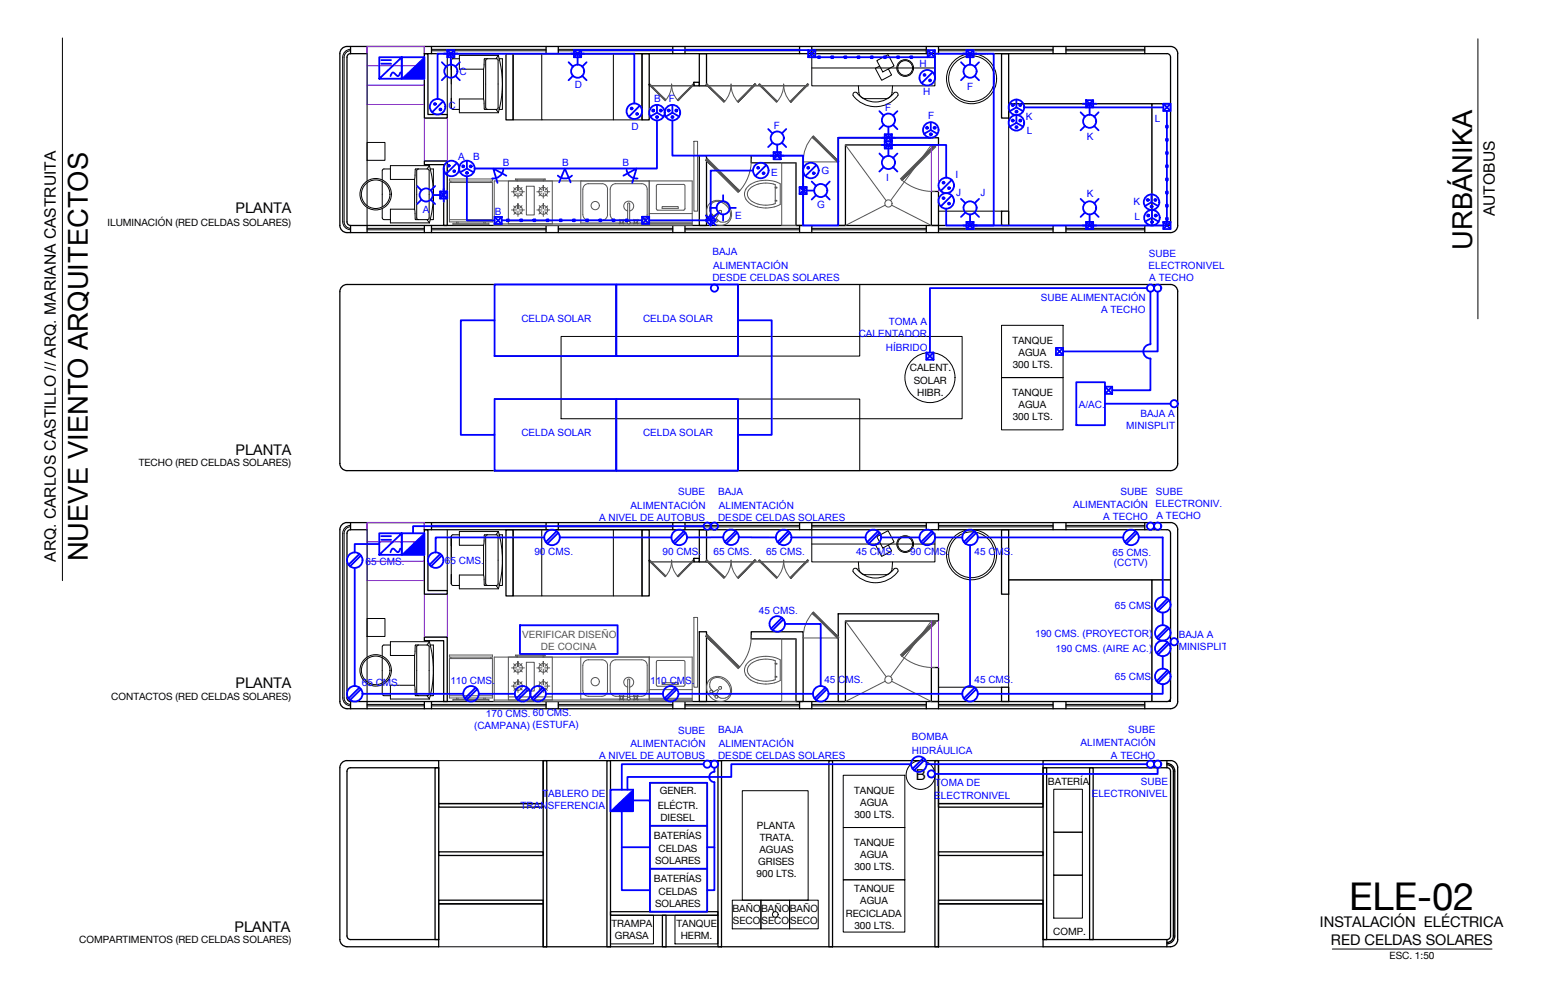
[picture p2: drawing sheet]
<svg xmlns="http://www.w3.org/2000/svg" width="432mm" height="279mm" viewBox="0 0 432 279" stroke-linecap="round" stroke-linejoin="round" font-family="sans-serif">
<g fill="none" stroke="#000" stroke-width=".36">
<path d="M95.5 13.6l1.4-.6h230a1.97 1.97 0 0 1 2 2v48a2 2 0 0 1-2 2h-230a2 2 0 0 1-2-2v-48zM97.9 13v2h4.6v-2M97.9 15a1.01 1.01 0 0 0-1 1v46a1.01 1.01 0 0 0 1 1M118.5 15h1v17h5.4v1h-6.4zM118.5 13v2M118.5 15h207.4M120.5 13v2M141.3 15h2v18.5h-2zM152.5 13v2M155.9 13v2M179.3 15h2v18.5h-2zM187.9 13v2"/>
<path d="M191.3 13v2M195.3 15h2v9h-2zM223.3 13v2M226.7 13v2M258.7 13v2M262.1 13v2M279.7 15h2v18h-2zM294.1 13v2M297.7 13v2M319.7 13v2M325.9 15a1.01 1.01 0 0 1 1 1v46a1.01 1.01 0 0 1-1 1h-228M193.8 23h1.5v1h-1.5z"/>
<path d="M234.1 38.5h28v2h-26v22.5h-2zM118.5 45h6.4v18h-1v-17h-5.4zM195.3 43.5h2v19.5h-2zM209.8 43.5h14.5v19.5h-2v-17.5h-12.5zM260.1 53.5h2v9.5h-2zM279.7 59h2v4h-2zM97.9 63v2M102.5 63v2M118.5 63v2M120.5 63v2M152.5 63v2M155.9 63v2"/>
<path d="M187.9 63v2M191.3 63v2M223.3 63v2M226.7 63v2M258.7 63v2M262.1 63v2M294.1 63v2M297.7 63v2M319.7 63v2M95.5 80.1l1.4-.6h230a1.97 1.97 0 0 1 2 2v48a2 2 0 0 1-2 2h-230a2 2 0 0 1-2-2v-48zM94.9 148a2 2 0 0 1 2-2h230a1.96 1.96 0 0 1 2 2M94.9 148v48a2.04 2.04 0 0 0 2 2h230a2 2 0 0 0 2-2v-48"/>
<path d="M97.9 146v2h4.6v-2M97.9 148a1.01 1.01 0 0 0-1 1v46a1.01 1.01 0 0 0 1 1M118.5 148h1v17h5.4v1h-6.4zM118.5 146v2M118.5 148h207.4M120.5 146v2M141.3 148h2v18.5h-2zM152.5 146v2M155.9 146v2M179.3 148h2v18.5h-2zM187.9 146v2M191.3 146v2"/>
<path d="M193.8 156h1.5v1h-1.5zM195.3 148h2v9h-2zM223.3 146v2M226.7 146v2M258.7 146v2M262.1 146v2M279.7 148h2v18h-2zM294.1 146v2M297.7 146v2M319.7 146v2M325.9 148a1.01 1.01 0 0 1 1 1v46a1.01 1.01 0 0 1-1 1h-228M118.5 178h6.4v18h-1v-17h-5.4z"/>
<path d="M195.3 176.5h2v19.5h-2zM209.8 176.5h14.5v19.5h-2v-17.5h-12.5zM234.1 171.5h28v2h-26v22.5h-2zM97.9 196v2M102.5 196v2M118.5 196v2M120.5 196v2M152.5 196v2M155.9 196v2M187.9 196v2M191.3 196v2M223.3 196v2"/>
<path d="M226.7 196v2M258.7 196v2M260.1 186.5h2v9.5h-2zM262.1 196v2M279.7 192h2v4h-2zM294.1 196v2M297.7 196v2M319.7 196v2M96.9 212.5h25.6v12h29.2v-12h110.4v12h29.2v-12h35.6M96.9 212.5a2 2 0 0 0-2 2v48M121.5 214.5h1v48h-1zM122.5 214.5h-24.6a1.01 1.01 0 0 0-1 1v46a1.01 1.01 0 0 0 1 1h24.6"/>
<path d="M151.7 212.5h1v52h-1zM169.5 212.5h1v52h-1zM200.5 212.5h1v52h-1zM231.5 212.5h1v52h-1zM261.1 212.5h1v52h-1zM291.3 214.5h1v48h-1zM291.3 214.5h34.6M304.3 214.5h1v48h-1zM325.9 212.5v2M325.9 214.5a1.01 1.01 0 0 1 1 1v46a1.01 1.01 0 0 1-1 1M325.9 213.7a1.81 1.81 0 0 1 1.8 1.8M325.9 213.3a2.19 2.19 0 0 1 2.2 2.2v46a2.19 2.19 0 0 1-2.2 2.2"/>
<path d="M326.9 212.5a2 2 0 0 1 2 2v48M327.7 215.5v46M122.5 224.5h29.2v1h-29.2zM122.5 238h29.2v1h-29.2zM262.1 224.5h29.2v1h-29.2zM262.1 238h29.2v1h-29.2zM122.5 251.5h29.2v1h-29.2zM170.5 254.7h30v1h-30zM185 255.7h1v8.8h-1zM262.1 251.5h29.2v1h-29.2zM94.9 262.5a2 2 0 0 0 2 2h25.6v-12h29.2v12h110.4M291.3 262.5h34.6"/>
<path d="M325.9 262.5v2M327.7 261.5a1.81 1.81 0 0 1-1.8 1.8M328.9 262.5a2 2 0 0 1-2 2h-35.6v-12h-29.2v12"/>
</g>
<path d="M102.5 13h16v5.4h-16zM102.5 18.4h16v5.4h-16zM102.5 23.8h16v5.4h-16zM118.5 33h6.4v12h-6.4zM260.1 40.5v13M262.1 40.5v13M102.5 146h16v5.4h-16zM102.5 151.4h16v5.4h-16zM102.5 156.8h16v5.4h-16zM118.5 166h6.4v12h-6.4zM260.1 173.5v13M262.1 173.5v13" fill="none" stroke="#f0f" stroke-width=".28"/>
<g fill="none" stroke="#000" stroke-width=".28">
<path d="M102.5 15v35.6M124.9 15v17M126 19.5v-2.6v6.6M126.5 16.4h1.8M126.5 16.4l-.5 .5v13.2v-2.6M135.1 19.3v8.4M135.2 18.1l-.1 1.2M136.1 16.4l-.4 .5v13.2l.4 .5M139.1 16.9v13.2M139.1 16.9l-.4-.5h-3.3l-.2 .1v1.6M139.2 15.5a28.6 28.6 0 0 1 0 16h-10.9v-3.8h6.8M139.2 15.5h-10.9v3.8h6.8"/>
<path d="M139.2 15.5l-.7 .9M139.4 16.4h.9v14.2h-.9M151.3 15v18.5h28v-18.5h-36v18.5h8M171.3 15v18.5M226.7 15v9h34.4v-8M226.7 19h34.4M244.9 16.9l3.1-1.6 1.7 3.1-3.1 1.7zM245.7 18.5l-1.2 .6 1.7 3.3 2.8-1.4-.9-1.7M102.5 39.8h5v5h-5zM126 30.1l.5 .5M126.5 30.6h1.8M135.1 27.6l.2 2.9 3.4 .1 .4-.5"/>
<path d="M138.5 30.6l.7 .9M181.3 24h12.5M197.3 24h28.4M238.5 25.9l.5-.1a6.9 6.9 0 0 0 11 0 .67 .67 0 0 1 .8 .9 7.8 7.8 0 0 1-12.6 0zM239.7 24l.2 1.9M239.9 25.9a1.83 1.83 0 0 0 1.8 1.6M241.7 27.6h5.6M249.2 25.9a1.83 1.83 0 0 1-1.9 1.6M249.3 24l-.2 1.9M281.7 29h40v34h-40zM281.7 29h45.2M321.7 29h5.2v34h-5.2z"/>
<path d="M102.5 51.1v6.4M102.5 58v5M106.8 58.3v2.8l.4 .2 1.8 .1M106.8 50.7v7.1M109 47.2h-1.8l-.4 .2v2.9M115.8 50.1v8.3M115.8 58.4h-6.8v3.9h10.9M115.9 48.9l-.1 1.2M115.9 48.9l.1-1.7h3.4l.4 .2v13.7l-.4 .3-3.4-.1-.2-2.9M116.8 47.2l-.4 .5v13.2l.4 .4M119.9 46.3l-.6 .9M119.9 46.3a29 29 0 0 1 0 16"/>
<path d="M119.9 46.3h-10.9v3.8h6.8M120.1 47.2h.9v14.2h-.9M262.1 59h17.6M119.3 61.4l.6 .9M102.5 148v35.6M124.9 148v17M126 149.9v13.2v-2.6M126 152.5v-2.6v6.6M126.5 149.4h1.8M126.5 149.4l-.5 .5M135.1 152.3v8.4M135.7 149.9v13.2l.4 .5"/>
<path d="M136.1 149.4l-.4 .5M138.5 149.4l.7-.9a29 29 0 0 1 0 16l-.7-.9M139.1 149.9v13.2M139.1 149.9l-.4-.5h-3.4l-.2 2.9M139.2 148.5h-10.9v3.8h6.8M139.4 149.4h.9v14.2h-.9M151.3 148v18.5h28v-18.5h-36v18.5h8M171.3 148v18.5M181.3 157h12.5M197.3 157h28.4M226.7 148v9h34.4v-8M226.7 152h34.4"/>
<path d="M238.5 158.9l.5-.1a6.9 6.9 0 0 0 11 0 .67 .67 0 0 1 .8 .9 7.8 7.8 0 0 1-12.6 0zM239.7 157a3.4 3.4 0 0 0 .8 3.1l1.2 .5M244.9 150l3.1-1.7 1.7 3.1-3.1 1.7zM245.7 151.5l-1.2 .6 1.7 3.4 2.8-1.5-.9-1.7M249.3 157a3.4 3.4 0 0 1-.7 3.1l-1.3 .5M102.5 172.8h5v5h-5zM119.9 179.3l-.6 .9M119.9 179.3a29 29 0 0 1 0 16M119.9 179.3h-10.9v3.8h6.8M126 163.1l.5 .5M126.5 163.6h1.8M135.1 160.7h-6.8v3.8h10.9"/>
<path d="M135.1 160.7l.2 2.8 3.4 .1M139.1 163.1l-.4 .5M241.7 160.6h5.6M281.7 162h40v34h-40zM281.7 162h45.2M321.7 162h5.2v34h-5.2zM102.5 184.1v6.4M102.5 191v5M106.8 191.3v2.8l.4 .3h1.8M106.8 183.8v7.1M109 180.2h-1.8l-.4 .2v2.9M115.8 183.1l.2-2.9h3.4l.4 .2v13.7l-.4 .3-3.4-.1-.2-2.8"/>
<path d="M115.8 183.1v8.4M115.8 191.5h-6.8v3.8h10.9M116.8 180.2l-.4 .5v13.2l.4 .5M119.3 194.4l.6 .9M120.1 180.2h.9v14.2h-.9M262.1 192h17.6"/>
<circle cx="252.8" cy="19" r="2.06"/>
<circle cx="252.8" cy="19" r="2.34"/>
<circle cx="271.4" cy="22" r="7"/>
<circle cx="271.4" cy="22" r="6.4"/>
<circle cx="104.9" cy="54.3" r="4"/>
<circle cx="104.9" cy="54.3" r="4.4"/>
<circle cx="252.8" cy="152" r="2.06"/>
<circle cx="252.8" cy="152" r="2.34"/>
<circle cx="271.4" cy="155" r="7"/>
<circle cx="271.4" cy="155" r="6.4"/>
<circle cx="104.9" cy="187.3" r="4"/>
<circle cx="104.9" cy="187.3" r="4.4"/>
</g>
<g fill="#545454" stroke="#545454" stroke-width=".28">
<path d="M260.9 173.6l-8.9 9.8 9.4-9.4zM260.9 173.6l-8.9 9.8-.5-.4z"/>
<path d="M193.7 156.4l-4.3 4.7 4.5-4.5zM193.7 156.4l-4.3 4.7-.2-.2z"/>
<path d="M181.4 156.4l-.2 .2 4.8 4.3zM181.2 156.6l4.8 4.3-.2 .2z"/>
<path d="M211.9 156.6l5.2 4.8-5-5zM211.9 156.6l5.2 4.8-.2 .2z"/>
<path d="M225.6 156.4l-4.7 5.2 4.9-5zM225.6 156.4l-4.7 5.2-.3-.2z"/>
<path d="M226.8 171.3l7.1 7.1 .4-.3zM226.8 171.3l.4-.3 7.1 7.1z"/>
<path d="M210.9 156.4l-4.7 5.2 5-5zM210.9 156.4l-4.7 5.2-.3-.2z"/>
<path d="M197.4 156.4l-.2 .2 5.2 4.8zM197.2 156.6l5.2 4.8-.2 .2z"/>
<path d="M197.5 177.3l-.4 .4 9.5 8.7zM197.1 177.7l9.5 8.7-.4 .4z"/>
<path d="M260.9 40.6l-8.9 9.8 9.4-9.4zM260.9 40.6l-8.9 9.8-.5-.5z"/>
<path d="M193.7 23.4l-4.3 4.7 4.5-4.5zM189.2 27.9l4.5-4.5-4.3 4.7z"/>
<path d="M181.4 23.4l-.2 .2 4.8 4.3zM181.2 23.6l4.8 4.3-.2 .2z"/>
<path d="M211.9 23.6l5.2 4.7-5-4.9zM211.9 23.6l5.2 4.7-.2 .3z"/>
<path d="M225.6 23.4l-4.7 5.2 4.9-5zM220.6 28.3l5-4.9-4.7 5.2z"/>
<path d="M226.8 38.3l7.1 7.1 .4-.3zM226.8 38.3l.4-.3 7.1 7.1z"/>
<path d="M210.9 23.4l-4.7 5.2 5-5zM205.9 28.3l5-4.9-4.7 5.2z"/>
<path d="M197.4 23.4l-.2 .2 5.2 4.7zM197.2 23.6l5.2 4.7-.2 .3z"/>
<path d="M197.5 44.3l-.4 .4 9.5 8.6zM197.1 44.7l9.5 8.6-.4 .5z"/>
</g>
<g fill="none" stroke="#545454" stroke-width=".28">
<path d="M187.6 23.5l.1 1.4 .4 1.3 1.2 1.8M187.6 23.5l-.1 1.4-.5 1.3-1.1 1.8M193.8 39.5h1v19.5h-1zM202.3 28.5a7.2 7.2 0 0 0 1.9-5 7.1 7.1 0 0 0 1.9 5M217 28.5a7.1 7.1 0 0 0 1.9-5 7.2 7.2 0 0 0 1.9 5M227 38.1a10.2 10.2 0 0 0-2.7 7.1M209.8 44.5a13 13 0 0 1-3.4 9.1M251.7 50.2a13.3 13.3 0 0 0 9.4 3.3M187.6 156.5l.1 1.4 .4 1.4 1.2 1.7M187.6 156.5l-.1 1.4-.5 1.4-1.1 1.7M193.8 172.5h1v19.5h-1zM202.3 161.5a7.2 7.2 0 0 0 1.9-5 7.1 7.1 0 0 0 1.9 5"/>
<path d="M209.8 177.5a13 13 0 0 1-3.4 9.1M217 161.5a7.1 7.1 0 0 0 1.9-5 7.2 7.2 0 0 0 1.9 5M227 171.1a10.2 10.2 0 0 0-2.7 7.2M251.7 183.2a13.3 13.3 0 0 0 9.4 3.3"/>
</g>
<g fill="none" stroke="#545454" stroke-width=".28">
<path d="M125.5 50h12v.6h-12zM125.5 51h12v11h-12zM125.9 50.6v.4M137.1 50.6v.4M142 50.6h12.3v12h-12.3zM142.9 58.7h1.4M142.9 53.6h1.4M143.5 57.5l.6 .7M143.5 52.5l.6 .6M144 50h8.3v.3h-8.3zM144.2 59.2l-.7 .7M144.2 54.1l-.7 .7"/>
<path d="M144.4 50.3v.3M144.5 50.3v.3M144.7 58.3v-1.4v1.4M144.7 53.2v-1.4v1.4M144.7 53.9v1.5M144.7 59v1.5M145 58.7h1.5M145 53.6h1.5M145.2 59.1l.7 .7M145.2 54.1l.7 .6M145.8 57.5l-.6 .7M145.8 52.4l-.6 .7"/>
<path d="M147 52h2.2v8.1h-2.2zM149.9 58.7h1.5M149.9 53.6h1.5M150.6 52.4l.6 .7M150.6 57.5l.6 .7M151.2 54.1l-.7 .6M151.2 59.1l-.7 .7M151.7 50.3v.3M151.7 53.2v-1.4v1.4M151.7 58.3v-1.4v1.4M151.7 53.9v1.5M151.7 59v1.5"/>
<path d="M151.9 50.3v.3M152.1 58.7h1.4M152.1 53.6h1.4M152.2 54.1l.7 .7M152.2 59.2l.7 .7M152.9 52.5l-.6 .6M152.9 57.5l-.6 .7M162.2 50.6v11.7h10.9M162.8 52.9v7.1M162.8 60a1.53 1.53 0 0 0 1.5 1.5M164.3 51.3h3.9a1.53 1.53 0 0 1 1.5 1.5v7.2a1.49 1.49 0 0 1-1.5 1.5h-3.9M164.3 51.3a1.53 1.53 0 0 0-1.5 1.5"/>
<path d="M175.3 58.9a1.39 1.39 0 0 1-.8-2.1 1.39 1.39 0 0 1 2.3 0 1.39 1.39 0 0 1-.9 2.1M181.3 50.6v12h12v-12h-55.3v12M181.3 59.7h12M183.4 51.7l.2-.2 7.5 .1 .2 .3v6.6l-.3 .2-7.5-.1-.2-.3zM184.9 57.7h4.5v.5h-4.5zM199.3 56.2a3.6 3.6 0 0 0-1.9 3.7 3.6 3.6 0 0 0 3 3 3.1 3.1 0 0 0 3.7-1.9M199.3 56.2a3.9 3.9 0 0 1 4.7 2.1M199.6 56.4a2.12 2.12 0 0 0-1 3.2l.7 .7M199.6 56.4a3 3 0 0 1 2.2 .3M201.8 56.7l1.1 .7 .7 1.1M203.6 58.5a2.94 2.94 0 0 1 .3 2.2M204 58.3a3.5 3.5 0 0 1 .1 2.7"/>
<path d="M209 55.2l1.1 1.1M209 55.2a2.4 2.4 0 0 1 1.7-3.4 7.8 7.8 0 0 1 5.8-.2v5.3a7.7 7.7 0 0 1-6.4-.6M209.1 51.9a8.3 8.3 0 0 1 8.8-.5v5.7a8 8 0 0 1-9.4-1.1 2.83 2.83 0 0 1 .6-4.1zM216.5 56h.5v.2h-.5zM216.5 52.3h.5v.2h-.5M218.3 45.5h4v17.5h-4zM224.3 45.2h9.8M236.1 40.5l11.4 15.6M247.2 57.3l-11.1 5.7M249 57.3l11.1 5.7M260.1 40.5l-11.4 15.6M125.5 61.4h12"/>
<path d="M126.5 62.4h10v.4h-10zM127.5 62v.4M127.9 62v.4M135.1 62v.4M135.5 62v.4M138 62.6h55.3v.4h-55.3zM142 61.7h12.3M173 62.4l.3-.3 .1 .1-.3 .4zM173 61.4l.1-.1 .3 .3-.1 .2zM173.1 61.5a2.06 2.06 0 0 1-2.6-1l-.1-7.7a1.53 1.53 0 0 1 1.6-1.5h7.2a1.49 1.49 0 0 1 1.6 1.5v7.2a1.53 1.53 0 0 1-1.6 1.5h-1.1M173.2 61.6v.6M173.3 61.5h.6"/>
<path d="M173.3 62.3h.6M173.3 61.5h.1M173.8 62.2l.1-.1 .3 .3-.1 .2zM173.9 61.5h.1M174 61.6v.6M174.1 62.3h1.1M174.1 61.5h1.2M174.1 61.3l.1 .1-.3 .4-.1-.2zM175.3 61.9v-4.9l.3-.3 .3 .3v4.9M175.9 61.5h1.2M176 62.3h1.1M177.1 61.3l.3 .3-.1 .2-.4-.4z"/>
<path d="M177.2 61.6v.6M177.3 61.5h.1M177.3 62.1l.1 .1-.3 .4-.2-.2zM177.3 61.5h.6M177.3 62.3h.6M177.8 62.2l.1-.1 .3 .3-.1 .2zM177.9 61.5h.1M178 61.6v.6M178 62.3h3.3M178.1 61.3l.1 .1-.3 .4-.1-.2zM181.3 62.1h12M198.8 60.6l.9 .9"/>
<path d="M198.9 60.5l1.5-.9 .3 .3-.9 1.5M203.9 60.7a2.1 2.1 0 0 1-3.2 1l-.7-.7M218.3 178.5h4v17.5h-4zM224.3 178.3h9.8M236.1 173.5l11.4 15.6M260.1 173.5l-11.4 15.6M125.5 183h12v.6h-12zM125.5 184h12v11h-12zM125.5 194.4h12M125.9 183.6v.4M126.5 195.4h10v.4h-10zM127.5 195v.4"/>
<path d="M127.9 195v.4M135.1 195v.4M135.5 195v.4M137.1 183.6v.4M138 195.6h55.3v.4h-55.3zM142 183.6h12.3v12h-12.3zM142 194.7h12.3M142.9 191.7h1.4M142.9 186.6h1.4M143.5 190.5l.6 .7M143.5 185.5l.6 .6M144 183h8.3v.3h-8.3z"/>
<path d="M144.2 192.2l-.7 .7M144.2 187.1l-.7 .7M144.4 183.3v.3M144.5 183.3v.3M144.7 191.3v-1.4v1.4M144.7 186.3v-1.5v1.5M144.7 187v1.4M144.7 192v1.5M145 191.7h1.5M145 186.6h1.5M145.2 192.2l.7 .6M145.2 187.1l.7 .6"/>
<path d="M145.8 190.5l-.6 .7M145.8 185.4l-.6 .7M147 185h2.2v8.1h-2.2zM149.9 191.7h1.5M149.9 186.6h1.5M150.6 185.4l.6 .7M150.6 190.5l.6 .7M151.2 187.1l-.7 .6M151.2 192.2l-.7 .6M151.7 183.3v.3M151.7 186.3v-1.5v1.5M151.7 191.3v-1.4v1.4"/>
<path d="M151.7 187v1.4M151.7 192v1.5M151.9 183.3v.3M152.1 191.7h1.4M152.1 186.6h1.4M152.2 187.1l.7 .7M152.2 192.2l.7 .7M152.9 185.5l-.6 .6M152.9 190.5l-.6 .7M162.2 183.6v11.7h10.9M162.8 185.9v7.1M162.8 193a1.53 1.53 0 0 0 1.5 1.5"/>
<path d="M164.3 184.3h3.9a1.53 1.53 0 0 1 1.5 1.6v7.1a1.49 1.49 0 0 1-1.5 1.5h-3.9M164.3 184.3a1.53 1.53 0 0 0-1.5 1.6M173 195.5l.3-.4 .1 .1-.3 .4zM173 194.4l.1-.1 .3 .4-.1 .1zM173.1 194.5a2.1 2.1 0 0 1-2.6-1l-.1-7.6a1.53 1.53 0 0 1 1.6-1.6h7.2a1.53 1.53 0 0 1 1.6 1.6v7.1a1.53 1.53 0 0 1-1.6 1.5h-1.1M173.2 194.7v.5M173.3 194.5h.6M173.3 195.3h.6M173.3 194.5h.1M173.8 194.7l.3-.4 .1 .1-.3 .4zM173.8 195.2l.1-.1 .3 .4-.1 .1zM173.9 194.5h.1"/>
<path d="M174 194.7v.5M174.1 195.3h1.1M174.1 194.5h1.2M175.3 194.9v-4.9l.3-.3 .3 .3v4.9M175.3 192a1.39 1.39 0 0 1-.8-2.2 1.39 1.39 0 0 1 2.3 0 1.39 1.39 0 0 1-.9 2.2M175.9 194.5h1.2M176 195.3h1.1M176.9 194.4l.2-.1 .3 .4-.1 .1zM177.2 194.7v.5M177.3 194.5h.1M177.3 195.1l.1 .1-.3 .4-.2-.1zM177.3 194.5h.6"/>
<path d="M177.3 195.3h.6M177.8 195.2l.1-.1 .3 .4-.1 .1zM177.9 194.5h.1M178 194.7v.5M178 195.3h3.3M178.1 194.3l.1 .1-.3 .4-.1-.1zM181.3 183.6v12h12v-12h-55.3v12M181.3 192.7h12M181.3 195.1h12M183.4 184.7l.3-.2 7.4 .1 .2 .3v6.6l-.3 .2h-7.5l-.2-.3zM184.9 190.7h4.5v.5h-4.5zM197.5 190.9a3.8 3.8 0 0 0 1.5 4.3 3.8 3.8 0 0 0 4.5-.1l.6-1.1"/>
<path d="M198.8 193.7l.9 .8M198.9 193.5l1.5-.9 .3 .3-.9 1.5M199.3 189.2a2.93 2.93 0 0 0-1.8 1.8M199.3 189.2a3.9 3.9 0 0 1 4.7 2.2M199.6 189.4a2.12 2.12 0 0 0-1 3.2l.7 .7M199.6 189.4a3.7 3.7 0 0 1 4 2.1M203.6 191.5a2.94 2.94 0 0 1 .3 2.2M203.9 193.7a2.07 2.07 0 0 1-3.2 1l-.7-.7M204 191.4a3.5 3.5 0 0 1 .1 2.6M209.1 185a8.3 8.3 0 0 1 8.8-.6v5.7a8 8 0 0 1-9.4-1.1 2.83 2.83 0 0 1 .6-4zM210.1 189.3a7.7 7.7 0 0 0 6.4 .6v-5.3a6.9 6.9 0 0 0-7.5 1.7 2.23 2.23 0 0 0 1.1 3M216.5 189h.5v.2h-.5z"/>
<path d="M216.5 185.3h.5v.2h-.5M247.2 190.3l-11.1 5.7M249 190.3l11.1 5.7"/>
<circle cx="144.7" cy="53.6" r="1.22"/>
<circle cx="144.7" cy="58.6" r="1.22"/>
<circle cx="151.7" cy="53.6" r="1.22"/>
<circle cx="151.7" cy="58.6" r="1.22"/>
<circle cx="166.2" cy="57.4" r="1.15"/>
<circle cx="201.1" cy="59.2" r=".41"/>
<circle cx="248.1" cy="56.8" r="1.01"/>
<circle cx="175.6" cy="62.2" r=".41"/>
<circle cx="198.7" cy="60.2" r=".41"/>
<circle cx="200.1" cy="61.7" r=".41"/>
<circle cx="144.7" cy="191.7" r="1.22"/>
<circle cx="144.7" cy="186.6" r="1.22"/>
<circle cx="151.7" cy="186.6" r="1.22"/>
<circle cx="151.7" cy="191.7" r="1.22"/>
<circle cx="166.2" cy="190.5" r="1.15"/>
<circle cx="175.6" cy="195.2" r=".41"/>
<circle cx="198.7" cy="193.2" r=".41"/>
<circle cx="200.1" cy="194.7" r=".41"/>
<circle cx="201.1" cy="192.2" r=".41"/>
<circle cx="248.1" cy="189.9" r="1.01"/>
</g>
<path d="M137.9 63h47M137.9 196h47" fill="none" stroke="#767676" stroke-width=".28"/>
<!-- layer: 0 -->
<g fill="none" stroke="#000" stroke-width=".28">
<path d="M97.9 14.2a1.81 1.81 0 0 0-1.8 1.8v46a1.81 1.81 0 0 0 1.8 1.8M97.9 13.8a2.19 2.19 0 0 0-2.2 2.2v46a2.23 2.23 0 0 0 2.2 2.2M120.5 14.2h32M120.5 13.8h32M155.9 14.2h32M155.9 13.8h32M191.3 14.2h32M191.3 13.8h32M226.7 14.2h32M226.7 13.8h32M262.1 14.2h32M262.1 13.8h32"/>
<path d="M297.7 14.2h22M297.7 13.8h22M102.5 63.8h16M102.5 64.2h16M120.5 63.8h32M120.5 64.2h32M138.1 79.5h34v20h-34zM155.9 63.8h32M155.9 64.2h32M172.1 79.5h34v20h-34zM191.3 63.8h32M191.3 64.2h32"/>
<path d="M206.1 79.5h34v20h-34zM226.7 63.8h32M226.7 64.2h32M262.1 63.8h32M262.1 64.2h32M297.7 63.8h22M297.7 64.2h22M156.7 94h112v23h-112zM279.7 90.9h17.2v14.6h-17.2zM138.1 111.5h34v20h-34zM172.1 111.5h34v20h-34zM206.1 111.5h34v20h-34z"/>
<path d="M279.7 105.5h17.2v14.6h-17.2zM97.9 147.2a1.81 1.81 0 0 0-1.8 1.8v46a1.81 1.81 0 0 0 1.8 1.8M97.9 146.8a2.19 2.19 0 0 0-2.2 2.2v46a2.23 2.23 0 0 0 2.2 2.2M120.5 147.2h32M120.5 146.8h32M155.9 147.2h32M155.9 146.8h32M191.3 147.2h32M191.3 146.8h32M226.7 147.2h32M226.7 146.8h32M262.1 147.2h32"/>
<path d="M262.1 146.8h32M297.7 147.2h22M297.7 146.8h22M102.5 196.8h16M102.5 197.2h16M120.5 196.8h32M120.5 197.2h32M155.9 196.8h32M155.9 197.2h32M191.3 196.8h32M191.3 197.2h32M226.7 196.8h32"/>
<path d="M226.7 197.2h32M262.1 196.8h32M262.1 197.2h32M297.7 196.8h22M297.7 197.2h22M122.5 212.5h29.2M181.5 218.7h16v12h-16zM235.5 216.6h17.2v14.6h-17.2zM262.1 212.5h29.2M181.5 230.7h16v12h-16zM207.3 220.9h18.4v30.6h-18.4zM235.5 231.2h17.2v14.6h-17.2z"/>
<path d="M294.3 220.5h8v12h-8zM294.3 232.5h8v12h-8zM170.5 255.7h12v8h-12zM181.5 242.7h16v12h-16zM188.5 255.7h12v8h-12zM204.5 251.5h8v8h-8zM212.5 251.5h8v8h-8zM220.5 251.5h8v8h-8zM235.5 245.8h17.2v14.6h-17.2zM294.3 244.5h8v12h-8zM122.5 264.5h29.2M262.1 264.5h29.2"/>
<circle cx="259.7" cy="105.5" r="7"/>
<circle cx="257.1" cy="216.5" r="4"/>
<circle cx="216.5" cy="255.5" r=".79"/>
</g>
<g fill="none" stroke="#00f" stroke-width=".51">
<path d="M320.3 80.5h-60.6v18M321.3 81.5v14.7a2 2 0 0 0-2 2 2 2 0 0 0 2 2v8.8h-10.7M323.3 81.5v16.7h-26.4M300.6 106.8h8v12h-8zM99.1 158.7v33M100.4 154.8l-3.1 3M100.8 155.2l-3 3M105.9 152h-6.8v2.3M123 154.8l-3.1 3M123.4 155.2l-3 3M152 150.2h-30.3v4.1M155.5 148.4l-3.1 3.1"/>
<path d="M155.9 148.9l-3 3M156.3 150.2h31.2M191 148.4l-3 3.1M191.4 148.9l-3 3M196.5 147h-81.1v2M202 150.1l-10.1 .1M205.5 148.4l-3.1 3M205.9 148.8l-3 3.1M206.3 150.1l10.4 .1M220.2 148.4l-3.1 3.1M220.6 148.9l-3 3M221 150.2h20.8"/>
<path d="M245.2 148.4l-3 3.1M245.7 148.9l-3.1 3M246.1 150.2h10.7M260.3 148.4l-3.1 3.1M260.7 148.9l-3 3M261.1 150.2h7.7M270.9 152.3v39.4M272.2 148.4l-3 3.1M272.7 148.9l-3.1 3M273.1 150.2h40.6M317.2 148.4l-3.1 3.1M317.6 148.9l-3 3"/>
<path d="M318 150.2h6.8v16.6M145.2 174.7h27.3v8h-27.3zM218.4 172.6l-3.1 3M218.8 173l-3 3.1M219.2 174.3h10v17.4M324.8 171.2v3.5M326.1 175.1l-3.1 3M326.1 167.3l-3.1 3M326.1 179.4l-3.1 3.1M326.5 175.5l-3 3.1M326.5 167.7l-3 3M326.5 179.9l-3 3"/>
<path d="M100.4 192.1l-3.1 3M100.8 192.6l-3 3M101.2 193.9h28.2M132.8 192.1l-3 3M133.3 192.6l-3.1 3M133.7 193.9h10.1M147.2 192.1l-3 3M147.7 192.6l-3 3M151.6 192.1l-3 3M152 192.6l-3 3M152.5 193.9h32.7M188.6 192.1l-3 3"/>
<path d="M189.1 192.6l-3.1 3M189.5 193.9h37.6M230.5 192.1l-3 3M231 192.6l-3.1 3M231.4 193.9h37.4M272.2 192.1l-3 3M272.7 192.6l-3.1 3M324.8 191.2v2.7h-51.7M324.8 183.3v3.5M326.1 187.3l-3.1 3M326.5 187.7l-3 3M181.5 218.7h16v36h-16z"/>
<path d="M196.5 213.5h-22.8v7.1M199.5 214.5v1.1a1.46 1.46 0 0 0-1.4 1.5 1.46 1.46 0 0 0 1.4 1.5v30.1h-2M257.9 211.8l-3 3M258.4 212.2l-3.1 3.1M173.7 226.7v22h7.8M173.7 236.7h7.8M176.8 223.7h4.7M181.5 230.7h16M197.5 236.7h2M181.5 242.7h16"/>
<circle cx="99.1" cy="156.5" r="2.17"/>
<circle cx="121.7" cy="156.5" r="2.17"/>
<circle cx="154.2" cy="150.2" r="2.17"/>
<circle cx="189.7" cy="150.2" r="2.17"/>
<circle cx="204.2" cy="150.1" r="2.17"/>
<circle cx="218.9" cy="150.2" r="2.17"/>
<circle cx="243.9" cy="150.2" r="2.17"/>
<circle cx="259" cy="150.2" r="2.17"/>
<circle cx="270.9" cy="150.2" r="2.17"/>
<circle cx="315.9" cy="150.2" r="2.17"/>
<circle cx="217.1" cy="174.3" r="2.17"/>
<circle cx="324.8" cy="169" r="2.17"/>
<circle cx="324.8" cy="176.8" r="2.17"/>
<circle cx="99.1" cy="193.8" r="2.17"/>
<circle cx="131.6" cy="193.8" r="2.17"/>
<circle cx="146" cy="193.8" r="2.17"/>
<circle cx="150.3" cy="193.8" r="2.17"/>
<circle cx="187.3" cy="193.8" r="2.17"/>
<circle cx="229.2" cy="193.8" r="2.17"/>
<circle cx="270.9" cy="193.8" r="2.17"/>
<circle cx="324.8" cy="181.2" r="2.17"/>
<circle cx="324.8" cy="189" r="2.17"/>
<circle cx="256.6" cy="213.5" r="2.17"/>
</g>
<g fill="none" stroke="#00f" stroke-width=".51">
<path d="M106.5 16.8h2.7M106.5 17.8h2.7M112.2 16h-6.3v6h6.3v-6l-6.3 6M112.2 16h6.3v6h-6.3zM123.4 17.4l1.2 1.2M124 15h3.8M124.9 14h2v2h-2zM124.9 14l2 2M125.9 15h-3.7v12.7M125.9 15h35.4M125.9 15v3.1M126.9 14l-2 2"/>
<path d="M128.4 17.4l-1.2 1.2M158.8 17.4l1.2 1.2M159.4 15h3.8M160.3 14h2v2h-2zM160.3 16l2-2h63.4l2 2M160.3 14l2 2M161.3 15h15.9v13.9M161.3 15v3.1M163.8 17.4l-1.2 1.2M225.7 14h2v2h-2zM226.7 16h1.8v-.3h.5v.5h-.5v-.2M227.7 14l-2 2"/>
<path d="M229 16h3.2v-.3h.5v.5h-.5v-.2M232.7 16h3.2v-.3h.5v.5h-.5v-.2M236.4 16h3.2v-.3h.5v.5h-.5v-.2M240.1 16h3.1v-.3h.5v.5h-.5v-.2M243.7 16h3.2v-.3h.5v.5h-.5v-.2M247.4 16h3.2v-.3h.5v.5h-.5v-.2M251.1 16h3.2v-.3h.5v.5h-.5v-.2M259.1 14h2v2h-2zM259.1 14l2 2M261.1 14l-2 2h-4.3M261.1 16v5.7M261.1 15h9.8"/>
<path d="M268.4 17.4l1.2 1.2M269 15h3.8M269.9 14h2v2h-2zM269.9 14l2 2M270.9 15h6.7v48h-6.7M270.9 15v3.1M271.9 14l-2 2M273.4 17.4l-1.2 1.2M111.8 20.2a.78 .78 0 0 1-.8 1l-.6-.4a.63 .63 0 0 0-.7-.5 .63 .63 0 0 0-.5 .6l-.1 .4M123.8 28.3l-3.1 3.1M124.6 21.2l-1.2 1.2M127.2 21.2l1.2 1.2"/>
<path d="M160 21.2l-1.2 1.2M162.6 21.2l1.2 1.2M178.7 29.5l-3.1 3.1M183.5 29.3v2.2l-1.9 1.1M183.5 33.7v13.4h-50.9M183.5 31.5l1.8 1.1M187.8 29.3v2.2l-1.9 1.1M187.8 33.7v9.8h36.5v9.7M187.8 31.5l1.9 1.1M214.6 36.1l1.2 1.2M215.8 39.9l-1.2 1.2M218.4 39.9l1.2 1.2"/>
<path d="M219.6 36.1l-1.2 1.2M245.6 31.1l1.2 1.2M246.2 38.5h3.8M246.8 34.9l-1.2 1.2M247.1 39.5h2v2h-2zM247.1 37.5h2v2h-2zM247.1 39.5l2 2M247.1 37.5l2 2M248.1 38.5h-14v24.5h-9.8v-9.8M248.1 35.4v3.1M248.1 38.5h11.9M249.1 39.5l-2 2"/>
<path d="M249.1 37.5l-2 2M249.4 34.9l1.2 1.2M250.6 31.1l-1.2 1.2M260 34.2v2.1l-1.9 1.1M260 36.3l1.8 1.1M260.5 20.2l-3.1 3M269.6 21.2l-1.2 1.2M272.2 21.2l1.2 1.2M283.9 27.8v2.2l-1.9 1.1M283.9 32.2v2.1l-1.9 1.1M283.9 30l1.9 1.1M283.9 34.3l1.9 1.1"/>
<path d="M286.1 30h38.8M301.8 31.4l1.2 1.2M302.4 29h3.8M303 35.2l-1.2 1.2M303.3 28h2v2h-2zM303.3 28l2 2M304.3 29v3.1M305.3 28l-2 2M305.6 35.2l1.2 1.2M306.8 31.4l-1.2 1.2M324.9 29h2v2h-2zM324.9 29l2 2"/>
<path d="M325.9 39.3h.3v-.5h-.5v.5h.2v3.2M325.9 35.6h.3v-.5h-.5v.5h.2v3.2M325.9 31v4.1M326.9 29l-2 2M116.5 52l1.2 1.2M117.7 55.8l-1.2 1.2M120.3 55.8l1.2 1.2M121.5 52l-1.2 1.2M122.9 53.5h2v2h-2zM122.9 53.5l2 2M123.9 52.6v3.8M123.9 47.1v7.4h-3.1"/>
<path d="M124.9 53.5l-2 2M127.6 45.6l-3 3M130.4 49.2v12.4h7.7M130.4 44.9v2.2l-1.9 1.1M130.4 47.1l1.9 1.1M140.6 47.4a2.8 2.8 0 0 1-3.1 2.5M141.4 49.1l-3.6-2 1.2 4M155.8 49.1a2.8 2.8 0 0 0 4 0M156.2 51l1.6-3.9 1.6 3.9M174.1 49.1l3.7-2-1.2 4M175 47.4a2.8 2.8 0 0 0 3.1 2.5M198.4 58.1h1.7"/>
<path d="M200.7 59.4l-2.2 2.2M202 54.5v1.7M202 59.9v1.7M203.8 58.1h1.7M210.3 47.7h-11.8v13.9h-17.2M214 46.1l-3 3.1M215.2 43.5h3.8M216.1 42.5h2v2h-2zM216.1 42.5l2 2M217.1 40.4v3.1M218.1 42.5l-2 2M223.3 52.2h2v2h-2z"/>
<path d="M223.3 52.2l2 2M224.3 51.3v3.8M224.3 53.2h3.1M225.3 52.2l-2 2M226.7 50.7l1.2 1.3M227.9 54.5l-1.2 1.3M228 46.1l-3 3.1M230.5 54.5l1.2 1.3M231.7 50.7l-1.2 1.3M245.6 42.9l1.2 1.2M246.2 40.5h3.8M246.8 46.7l-1.2 1.2"/>
<path d="M248.1 43.6v-3.1h16.2v9.2M249.4 46.7l1.2 1.2M250.6 42.9l-1.2 1.2M264.3 58.3v4.7h6.6M265.8 54.6l-3 3.1M265.8 50.3l-3 3M268.4 55.6l1.2 1.2M269.6 59.4l-1.2 1.2M270.9 59.9v3.1M272.2 59.4l1.2 1.2M273.4 55.6l-1.2 1.2M301.8 55.6l1.2 1.2"/>
<path d="M303 59.4l-1.2 1.2M304.3 59.9v3.1M305.6 59.4l1.2 1.2M306.8 55.6l-1.2 1.2M321.6 54.3v2.2l-1.9 1.1M321.6 56.5l1.9 1.1M321.7 58.7v2.1l-1.9 1.1M325.9 57.7h.3v-.5h-.5v.5h.2v3.2M325.9 54h.3v-.5h-.5v.5h.2v3.2M325.9 50.4h.3v-.5h-.5v.5h.2v3.1M325.9 46.7h.3v-.5h-.5v.5h.2v3.2M325.9 43h.3v-.5h-.5v.5h.2v3.2"/>
<path d="M138.1 79.5h34v20h-34zM138.1 60.6h2v2h-2zM138.1 60.6l2 2M140.1 61.6h1.5v-.3h.5v.5h-.5v-.2M140.1 60.6l-2 2M142.1 61.6h3.2v-.3h.5v.5h-.5v-.2M145.8 61.6h3.2v-.3h.5v.5h-.5v-.2M149.5 61.6h3.2v-.3h.5v.5h-.5v-.2M153.2 61.6h3.2v-.3h.5v.5h-.5v-.2M156.9 61.6h3.2v-.3h.5v.5h-.5v-.2M160.6 61.6h3.1v-.3h.5v.5h-.5v-.2M164.2 61.6h3.2v-.3h.5v.5h-.5v-.2"/>
<path d="M167.9 61.6h3.2v-.3h.5v.5h-.5v-.2M171.6 61.6h3.2v-.3h.5v.5h-.5v-.2M172.1 79.5h34v20h-34zM175.3 61.6h4M179.3 60.6h2v2h-2zM179.3 60.6l2 2M181.3 60.6l-2 2M197.1 61.6l1.4-1.5 1.4 1.5-1.4 1.4zM197.1 61.6h2.8M197.1 60.2l2.7 2.7M198.5 60.1v2.9M269 63h3.8"/>
<path d="M269.9 62h2v2h-2zM269.9 62l2 2M271.9 62l-2 2M302.4 63h3.8M303.3 62h2v2h-2zM303.3 62l2 2M305.3 62l-2 2M321.7 60.8l1.9 1.1M324.9 62h2v2h-2zM324.9 62l2 2M325.9 61.4h.3v-.5h-.5v.5h.2v1.6h-55M326.9 62l-2 2"/>
<path d="M138.1 89.5h-9.4v32h9.4M206.1 89.5h9.4v32h-9.4M258.7 98.5h2v2h-2zM258.7 98.5l2 2M260.7 98.5l-2 2M294.9 97.2h2v2h-2zM294.9 97.2l2 2M296.9 97.2l-2 2M138.1 111.5h34v20h-34zM172.1 111.5h34v20h-34zM308.6 108h2v2.1h-2zM308.6 112.8h18.3"/>
<path d="M308.6 108l2 2.1M310.6 108l-2 2.1M106.5 149.8h2.7M106.5 150.8h2.7M111.8 153.3a.82 .82 0 0 1-.8 .9l-.3-.2a.86 .86 0 0 0-1.1-.6l-.5 .9M112.2 149h-6.3v6h6.3v-6l-6.3 6M112.2 149h6.3v6h-6.3zM254.4 213.5h-50.1v3.6h-29v3.5M258.8 213.5h61.5M323.3 214.5v1.7h-62.2M170.5 220.6h6.3v6.1h-6.3z"/>
<circle cx="125.9" cy="19.9" r="1.83"/>
<circle cx="161.3" cy="19.9" r="1.83"/>
<circle cx="270.9" cy="19.9" r="1.83"/>
<circle cx="121.5" cy="29.1" r=".26"/>
<circle cx="122.2" cy="29.8" r="2.17"/>
<circle cx="123" cy="30.6" r=".26"/>
<circle cx="176.4" cy="30.3" r=".26"/>
<circle cx="177.2" cy="31.1" r="2.17"/>
<circle cx="177.9" cy="31.8" r=".26"/>
<circle cx="182.4" cy="30.9" r=".29"/>
<circle cx="183.5" cy="31.5" r="2.17"/>
<circle cx="183.5" cy="32.7" r=".29"/>
<circle cx="184.6" cy="30.9" r=".29"/>
<circle cx="186.8" cy="30.9" r=".29"/>
<circle cx="187.8" cy="31.5" r="2.17"/>
<circle cx="187.8" cy="32.7" r=".29"/>
<circle cx="188.9" cy="30.9" r=".29"/>
<circle cx="217.1" cy="38.6" r="1.83"/>
<circle cx="248.1" cy="33.6" r="1.83"/>
<circle cx="258.2" cy="21" r=".26"/>
<circle cx="258.9" cy="35.7" r=".29"/>
<circle cx="259" cy="21.7" r="2.17"/>
<circle cx="259.7" cy="22.5" r=".26"/>
<circle cx="260" cy="36.3" r="2.17"/>
<circle cx="260" cy="37.5" r=".29"/>
<circle cx="261" cy="35.7" r=".29"/>
<circle cx="282.9" cy="29.4" r=".29"/>
<circle cx="282.9" cy="33.7" r=".29"/>
<circle cx="283.9" cy="34.3" r="2.17"/>
<circle cx="283.9" cy="30" r="2.17"/>
<circle cx="283.9" cy="35.5" r=".29"/>
<circle cx="283.9" cy="31.2" r=".29"/>
<circle cx="284.9" cy="29.4" r=".29"/>
<circle cx="284.9" cy="33.7" r=".29"/>
<circle cx="304.3" cy="33.9" r="1.83"/>
<circle cx="119" cy="54.5" r="1.83"/>
<circle cx="125.3" cy="46.3" r=".26"/>
<circle cx="126.1" cy="47.1" r="2.17"/>
<circle cx="126.9" cy="47.8" r=".26"/>
<circle cx="129.4" cy="46.5" r=".29"/>
<circle cx="130.4" cy="47.1" r="2.17"/>
<circle cx="130.4" cy="48.3" r=".29"/>
<circle cx="131.5" cy="46.5" r=".29"/>
<circle cx="202" cy="58.1" r="1.83"/>
<circle cx="211.7" cy="46.9" r=".26"/>
<circle cx="212.5" cy="47.6" r="2.17"/>
<circle cx="213.3" cy="48.4" r=".26"/>
<circle cx="225.7" cy="46.9" r=".26"/>
<circle cx="226.5" cy="47.6" r="2.17"/>
<circle cx="227.3" cy="48.4" r=".26"/>
<circle cx="229.2" cy="53.2" r="1.83"/>
<circle cx="248.1" cy="45.4" r="1.83"/>
<circle cx="263.5" cy="51.1" r=".26"/>
<circle cx="263.5" cy="55.4" r=".26"/>
<circle cx="264.3" cy="51.8" r="2.17"/>
<circle cx="264.3" cy="56.1" r="2.17"/>
<circle cx="265.1" cy="56.9" r=".26"/>
<circle cx="265.1" cy="52.6" r=".26"/>
<circle cx="270.9" cy="58.1" r="1.83"/>
<circle cx="304.3" cy="58.1" r="1.83"/>
<circle cx="320.6" cy="55.9" r=".29"/>
<circle cx="321.6" cy="56.5" r="2.17"/>
<circle cx="321.6" cy="57.7" r=".29"/>
<circle cx="322.7" cy="55.9" r=".29"/>
<circle cx="320.7" cy="60.2" r=".29"/>
<circle cx="321.7" cy="60.8" r="2.17"/>
<circle cx="321.7" cy="62" r=".29"/>
<circle cx="322.8" cy="60.2" r=".29"/>
<circle cx="199.5" cy="80.5" r="1.01"/>
<circle cx="321.3" cy="80.5" r="1.01"/>
<circle cx="323.3" cy="80.5" r="1.01"/>
<circle cx="327.9" cy="112.8" r="1.01"/>
<circle cx="197.5" cy="147" r="1.01"/>
<circle cx="199.5" cy="147" r="1.01"/>
<circle cx="321.3" cy="147" r="1.01"/>
<circle cx="323.3" cy="147" r="1.01"/>
<circle cx="327.9" cy="179.3" r="1.01"/>
<circle cx="197.5" cy="213.5" r="1.01"/>
<circle cx="199.5" cy="213.5" r="1.01"/>
<circle cx="260.1" cy="216.2" r="1.01"/>
<circle cx="321.3" cy="213.5" r="1.01"/>
<circle cx="323.3" cy="213.5" r="1.01"/>
</g>
<g fill="#00f" stroke="#00f" stroke-width=".28">
<path d="M112.2 155l6.3-6v6z"/>
<path d="M170.5 226.7l6.3-6.1v6.1z"/>
<path d="M112.2 22l6.3-6v6z"/>
</g>
<!-- layer: Mobiliario_General -->
<path d="M17.4 10.6v151.6M412.8 10.8v78.3M372.1 265.2h44.6" fill="none" stroke="#000" stroke-width=".28"/>
<text font-size="10.7" x="376.8" y="254.4">ELE-02</text>
<g font-size="7.7">
<text x="411.1" y="69.8" transform="rotate(-90 411.1 69.8)">URBÁNIKA</text>
<text x="24.6" y="156.8" transform="rotate(-90 24.6 156.8)">NUEVE VIENTO ARQUITECTOS</text>
</g>
<g font-size="4.4">
<text x="417.5" y="60.4" transform="rotate(-90 417.5 60.4)">AUTOBUS</text>
<text x="15.6" y="157" transform="rotate(-90 15.6 157)">ARQ. CARLOS CASTILLO // ARQ. MARIANA CASTRUITA</text>
</g>
<text font-size="4.2" x="255.8" y="218.1">B</text>
<g font-size="4.1">
<text x="65.8" y="59.6">PLANTA</text>
<text x="65.8" y="127.3">PLANTA</text>
<text x="65.8" y="192.2">PLANTA</text>
<text x="65.5" y="260.3">PLANTA</text>
<text x="368.7" y="259.1">INSTALACIÓN ELÉCTRICA</text>
<text x="371.7" y="264.1">RED CELDAS SOLARES</text>
</g>
<g font-size="2.8" fill="#00f">
<text x="128.4" y="20.9">C</text>
<text x="256.8" y="18.6">H</text>
<text x="160.5" y="24.7">D</text>
<text x="182.7" y="28.6">B</text>
<text x="186.8" y="28.6">F</text>
<text x="257.9" y="26.6">H</text>
<text x="270.1" y="25">F</text>
<text x="125.3" y="30.4">C</text>
<text x="247.2" y="31">F</text>
<text x="259.3" y="33.3">F</text>
<text x="286.5" y="33.5">K</text>
<text x="322.6" y="34.1">L</text>
<text x="176.4" y="36.3">D</text>
<text x="216.1" y="36.1">F</text>
<text x="286.8" y="37.5">L</text>
<text x="303.5" y="39">K</text>
<text x="128" y="44.7">A</text>
<text x="132.1" y="44.7">B</text>
<text x="140.5" y="46.4">B</text>
<text x="157" y="46.4">B</text>
<text x="173.8" y="46.4">B</text>
<text x="215.4" y="49.1">E</text>
<text x="229.4" y="48.5">G</text>
<text x="247.5" y="50.5">I</text>
<text x="266.9" y="49.7">I</text>
<text x="118.1" y="59.5">A</text>
<text x="228.3" y="58.2">G</text>
<text x="267.1" y="54.6">J</text>
<text x="273.9" y="54.6">J</text>
<text x="303.5" y="55.2">K</text>
<text x="316.6" y="57.4">K</text>
<text x="138.2" y="60.1">B</text>
<text x="205.3" y="61.3">E</text>
<text x="316.9" y="61.4">L</text>
<text x="199" y="71.3">BAJA</text>
<text x="320.9" y="71.7">SUBE</text>
<text x="199.2" y="75.2">ALIMENTACIÓN</text>
<text x="320.8" y="75.1">ELECTRONIVEL</text>
<text x="199" y="78.6">DESDE CELDAS SOLARES</text>
<text x="321" y="78.4">A TECHO</text>
<text x="145.6" y="89.9">CELDA SOLAR</text>
<text x="179.6" y="89.9">CELDA SOLAR</text>
<text x="290.7" y="84.2">SUBE ALIMENTACIÓN</text>
<text x="307.5" y="87.6">A TECHO</text>
<text x="239.9" y="94.1">CALENTADOR</text>
<text x="248.2" y="90.8">TOMA A</text>
<text x="247.4" y="98">HÍBRIDO</text>
<text x="301.3" y="114">A/AC.</text>
<text x="314.6" y="119.9">MINISPLIT</text>
<text x="318.6" y="116.6">BAJA A</text>
<text x="145.6" y="121.9">CELDA SOLAR</text>
<text x="179.6" y="121.9">CELDA SOLAR</text>
<text x="176.1" y="142.3">ALIMENTACIÓN</text>
<text x="189.4" y="138.4">SUBE</text>
<text x="200.6" y="138.2">BAJA</text>
<text x="200.8" y="142.1">ALIMENTACIÓN</text>
<text x="299.7" y="142">ALIMENTACIÓN</text>
<text x="313" y="138.2">SUBE</text>
<text x="322.8" y="141.6">ELECTRONIV.</text>
<text x="322.9" y="138.3">SUBE</text>
<text x="167.3" y="145.7">A NIVEL DE AUTOBUS</text>
<text x="200.6" y="145.4">DESDE CELDAS SOLARES</text>
<text x="308.2" y="145.4">A TECHO</text>
<text x="323" y="145">A TECHO</text>
<text x="149.3" y="155.1">90 CMS.</text>
<text x="185" y="155.1">90 CMS.</text>
<text x="199.3" y="155">65 CMS.</text>
<text x="214" y="155.1">65 CMS.</text>
<text x="239.1" y="155.1">45 CMS.</text>
<text x="254.2" y="155.1">90 CMS.</text>
<text x="272.2" y="155.1">45 CMS.</text>
<text x="310.7" y="155.3">65 CMS.</text>
<text x="102.1" y="157.8">65 CMS.</text>
<text x="124.3" y="157.5">65 CMS.</text>
<text x="311.1" y="158">(CCTV)</text>
<text x="212" y="171.5">45 CMS.</text>
<text x="311.4" y="170.1">65 CMS.</text>
<text x="289.1" y="178">190 CMS. (PROYECTOR)</text>
<text x="329.3" y="178.3">BAJA A</text>
<text x="294.8" y="182">190 CMS. (AIRE AC.)</text>
<text x="329.3" y="181.7">MINISPLIT</text>
<text x="101.1" y="191.6">65 CMS.</text>
<text x="125.8" y="191.1">110 CMS.</text>
<text x="181.6" y="191.1">110 CMS.</text>
<text x="230.2" y="191">45 CMS.</text>
<text x="272.2" y="190.8">45 CMS.</text>
<text x="311.4" y="190.1">65 CMS.</text>
<text x="132.4" y="203.6">(CAMPANA) (ESTUFA)</text>
<text x="135.7" y="200.2">170 CMS. 60 CMS.</text>
<text x="176.1" y="208.8">ALIMENTACIÓN</text>
<text x="189.4" y="204.9">SUBE</text>
<text x="200.6" y="204.8">BAJA</text>
<text x="200.8" y="208.6">ALIMENTACIÓN</text>
<text x="254.7" y="206.8">BOMBA</text>
<text x="301.8" y="208.5">ALIMENTACIÓN</text>
<text x="315.1" y="204.7">SUBE</text>
<text x="167.3" y="212.2">A NIVEL DE AUTOBUS</text>
<text x="200.6" y="212">DESDE CELDAS SOLARES</text>
<text x="254.7" y="210.7">HIDRÁULICA</text>
<text x="310.3" y="211.9">A TECHO</text>
<text x="261.1" y="219.7">TOMA DE</text>
<text x="318.6" y="219.2">SUBE</text>
<text x="145.4" y="226.1">TRANSFERENCIA</text>
<text x="151.4" y="222.7">TABLERO DE</text>
<text x="260.9" y="223.1">ELECTRONIVEL</text>
<text x="304.9" y="222.6">ELECTRONIVEL</text>
</g>
<g font-size="2.8">
<text x="30" y="63.1">ILUMINACIÓN (RED CELDAS SOLARES)</text>
<text x="282.8" y="96.1">TANQUE</text>
<text x="284.5" y="99.5">AGUA</text>
<text x="254.1" y="103.8">CALENT.</text>
<text x="255.2" y="107.2">SOLAR</text>
<text x="282.8" y="102.9">300 LTS.</text>
<text x="256.2" y="110.5">HIBR.</text>
<text x="282.8" y="110.7">TANQUE</text>
<text x="282.8" y="117.5">300 LTS.</text>
<text x="284.5" y="114.1">AGUA</text>
<text x="38.7" y="130.2">TECHO (RED CELDAS SOLARES)</text>
<text x="31.1" y="195.5">CONTACTOS (RED CELDAS SOLARES)</text>
<text x="184.3" y="222">GENER.</text>
<text x="238.6" y="221.8">TANQUE</text>
<text x="292.7" y="219.4">BATERÍA</text>
<text x="183.7" y="225.9">ELÉCTR.</text>
<text x="240.3" y="225.2">AGUA</text>
<text x="184.5" y="229.3">DIESEL</text>
<text x="211.4" y="231.6">PLANTA</text>
<text x="238.6" y="228.6">300 LTS.</text>
<text x="182.6" y="234.6">BATERÍAS</text>
<text x="183.9" y="237.9">CELDAS</text>
<text x="212.1" y="238.3">AGUAS</text>
<text x="212.2" y="234.9">TRATA.</text>
<text x="238.6" y="236.4">TANQUE</text>
<text x="240.3" y="239.8">AGUA</text>
<text x="183" y="241.3">SOLARES</text>
<text x="211.3" y="245.1">900 LTS.</text>
<text x="211.8" y="241.7">GRISES</text>
<text x="238.6" y="243.2">300 LTS.</text>
<text x="182.6" y="246.6">BATERÍAS</text>
<text x="183.9" y="249.9">CELDAS</text>
<text x="238.6" y="249.3">TANQUE</text>
<text x="183" y="253.3">SOLARES</text>
<text x="204.6" y="254.9">BAÑO</text>
<text x="212.6" y="254.9">BAÑO</text>
<text x="220.6" y="254.9">BAÑO</text>
<text x="236.3" y="256.1">RECICLADA</text>
<text x="240.3" y="252.7">AGUA</text>
<text x="22.1" y="263.4">COMPARTIMENTOS (RED CELDAS SOLARES)</text>
<text x="170.8" y="259.1">TRAMPA</text>
<text x="171.7" y="262.4">GRASA</text>
<text x="188.9" y="259.1">TANQUE</text>
<text x="190.1" y="262.5">HERM.</text>
<text x="204.7" y="258.3">SECO</text>
<text x="212.7" y="258.3">SECO</text>
<text x="220.7" y="258.3">SECO</text>
<text x="238.6" y="259.5">300 LTS.</text>
<text x="294.1" y="261.2">COMP.</text>
<text x="388.1" y="268">ESC. 1:50</text>
</g>
<g font-size="2.8" fill="#545454">
<text x="145.8" y="178.1">VERIFICAR DISEÑO</text>
<text x="151.1" y="181.5">DE COCINA</text>
</g>
</svg>
